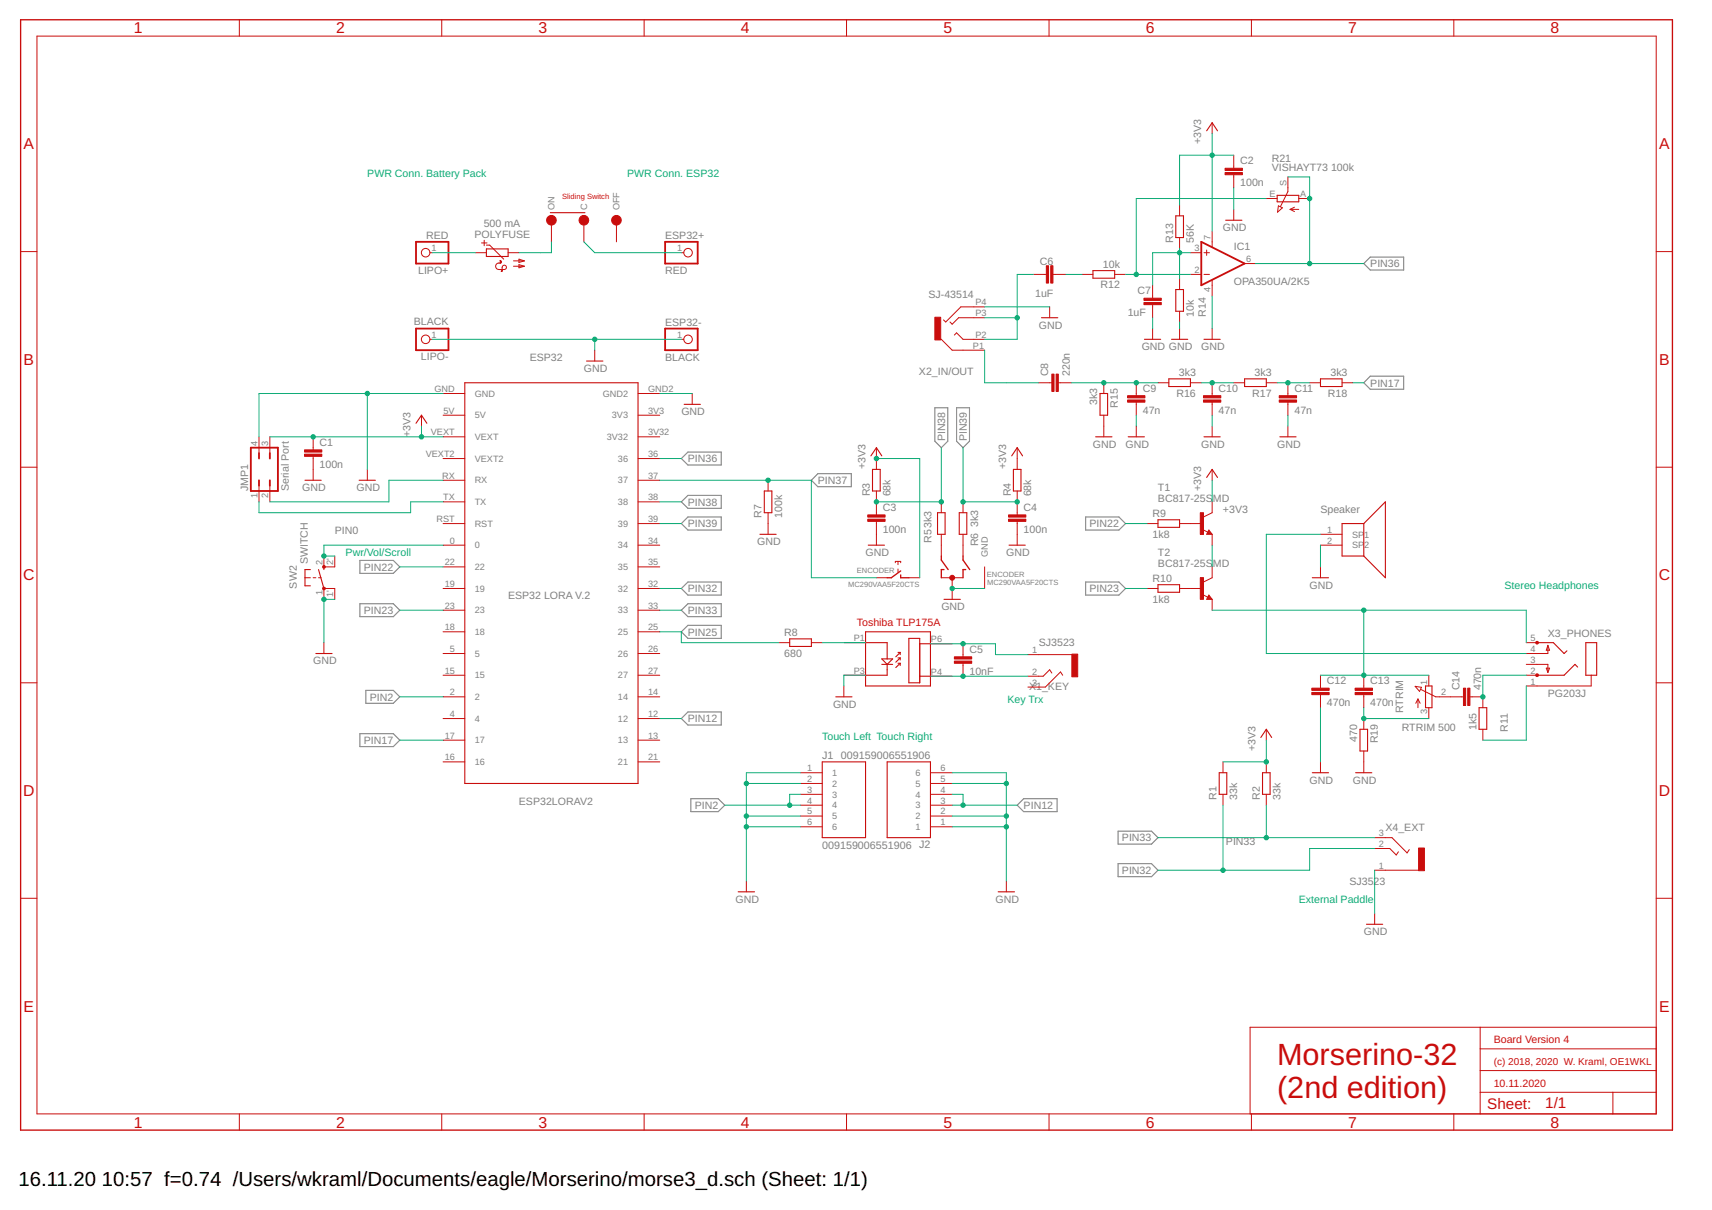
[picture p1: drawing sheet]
<svg xmlns="http://www.w3.org/2000/svg" width="297mm" height="210mm" viewBox="0 0 297 210" stroke-linecap="round" stroke-linejoin="round" font-family="sans-serif">
<g fill="none" stroke="#808080" stroke-width=".19">
<path d="M236.6 45.7l1.1-1.1h5.8v2.2h-5.8zM118.2 79.5l1.2-1.1h5.7v2.3h-5.7zM162.2 70.7h2.2v5.8l-1.1 1.2-1.1-1.2zM166 70.7h2.2v5.8l-1.1 1.2-1.1-1.2zM237.7 65.3h5.8v2.2h-5.8l-1.1-1.1zM62.4 97.2h5.8l1.2 1.1-1.2 1.2h-5.8zM118.2 87.1l1.2-1.2h5.7v2.3h-5.7zM118.2 90.8l1.2-1.1h5.7v2.2h-5.7zM141.9 82.2h5.8v2.2h-5.8l-1.1-1.1zM188.4 89.7h5.7l1.2 1.1-1.2 1.1h-5.7zM62.4 104.7h5.8l1.2 1.2-1.2 1.1h-5.8zM63.5 119.8h4.7l1.2 1.1-1.2 1.1h-4.7z"/>
<path d="M118.2 102.1l1.2-1.1h5.7v2.2h-5.7zM118.2 105.9l1.2-1.2h5.7v2.3h-5.7zM118.2 109.6l1.2-1.1h5.7v2.2h-5.7zM188.4 101h5.7l1.2 1.1-1.2 1.1h-5.7zM62.4 127.3h5.8l1.2 1.1-1.2 1.1h-5.8zM118.2 124.7l1.2-1.2h5.7v2.3h-5.7zM119.9 138.6h4.7l1.2 1.1-1.2 1.1h-4.7zM176.5 139.7l1.1-1.1h5.8v2.2h-5.8zM194 149.8h5.8l1.1 1.2-1.1 1.1h-5.8zM194 144.2h5.8l1.1 1.1-1.1 1.1h-5.8z"/>
</g>
<g fill="none" stroke="#c90d0c" stroke-width=".19">
<path d="M95.5 36.9h6M204 37.4h1.3v3.8h-1.3zM209.4 22.7l.9-1.4 .9 1.4M212.7 38.2h2.8M221.6 33.9h3.7v1.1h-3.7zM84.4 43.2h3.8v1.3h-3.8zM180.7 55.1h2.8M189.6 46.9h3.8v1.4h-3.8zM198.6 58.9h2.8M203.3 58.9h2.8M204 50.2h1.3v3.8h-1.3zM208.9 58.9h2.8"/>
<path d="M72.2 73.4l.9-1.4 1 1.4M80.6 66.4h30.1v69.5h-30.1zM101.8 62.6h2.8M118.7 70.1h2.8M151.1 79.1l1-1.4 .9 1.4M175.5 79.1l1-1.4 .9 1.4M190.1 75.8h2.8M190.9 68.3h1.3v3.7h-1.3zM195.7 75.8h2.9M202.8 65.7h3.7v1.4h-3.7zM208.9 75.8h2.8M215.9 65.7h3.8v1.4h-3.8z"/>
<path d="M222.1 75.8h2.8M229.1 65.7h3.8v1.4h-3.8zM52.9 83.3h2.8M53.8 98.8h-.9v2.8h.9M55.3 98.8l.9 3.3M56.2 98.3v.5M62.3 83.3h2.8M131.8 92.7h2.9M132.6 85.2h1.3v3.7h-1.3zM150.6 94.6h2.9M151.4 81.4h1.3v3.8h-1.3zM162.7 88.9h1.3v3.8h-1.3z"/>
<path d="M166.4 88.9h1.3v3.8h-1.3zM175.1 94.6h2.8M175.8 81.4h1.3v3.8h-1.3zM200.9 90.2h3.8v1.3h-3.8zM209.4 82.8l.9-1.4 .9 1.4M209.7 92.3l.1 .2h-.3l.2-.4 .4 .5h-.6M236.6 90.8h-3.7v5.7h3.7M236.6 90.8v5.7M236.6 90.8l3.8-3.7v13.1l-3.8-3.7M54.8 113.4h2.8M137 110.8h3.8v1.3h-3.8zM150.2 111.5h3.7v2.8"/>
<path d="M150.2 109.6h11.2v9.4h-11.2zM153 114.3h1.9l-1 1zM153 115.3h1.9M153.9 115.3v1.8h-3.7M155.8 113.2h.4M155.8 114.1h.4M155.8 115.1h.4M156.2 113.2v.4M156.2 114.1v.4M156.2 115.1v.3M156.2 113.2l-.8 .7M156.2 114.1l-.8 .8"/>
<path d="M156.2 115.1l-.8 .7M157.7 110.7h1.9v7.7h-1.9zM159.6 111.7h1.8M159.6 117.3h1.8M163.8 104h2.8M200.9 101.4h3.8v1.3h-3.8zM209.7 103.6l.1 .2h-.3l.2-.4 .4 .5h-.6M227.7 100.2h2.8M247.3 119h1.2v3.8h-1.2zM266.7 111.5h2.8l1.9 1.9 .5-.5M273.7 115.7l-.4-.4-1.9 1.8h-4.7M275.1 111.5h1.9v5.6h-1.9z"/>
<path d="M142.7 132.2h7.5v13.1h-7.5zM145 120.9h2.8M153.9 132.2h7.5v13.1h-7.5zM211.5 134h1.4v3.8h-1.4zM218.8 127.9l.9-1.4 .9 1.4M219.1 134h1.3v3.8h-1.3zM227.7 134h2.8M235.2 134h2.8M236 126.5h1.3v3.8h-1.3zM256.6 122.8h1.4v3.7h-1.4zM128.1 154.7h2.8M173.2 154.7h2.8"/>
<path d="M237.1 160.3h2.8"/>
</g>
<g fill="none" stroke="#c90d0c" stroke-width=".17">
<path d="M6.4 6.3h281v186.9h-281zM41.5 3.4v2.9M76.6 3.4v2.9M111.8 3.4v2.9M146.9 3.4v2.9M182 3.4v2.9M217.1 3.4v2.9M252.2 3.4v2.9M95.7 38.2v3.8M101.3 38.2v3.8M107 38.2v3.8M204.7 35.6v1.8"/>
<path d="M210.3 21.3v1.9M214.1 26.9v2.3M214.1 30.3v2.3M214.1 36.3v1.9M219.7 34.4h1.9M221.8 35.7l.7 .3-.8 .8zM223.5 30.7v2.5l-1.3 2.6M223.8 36.3h1.5M223.8 36.3l.8 .4M224.6 35.9l-.8 .4M225.3 34.4h1.9M3.6 43.6h2.8"/>
<path d="M74.6 43.8h.4M74.6 58.9h.4M82.5 43.8h1.9M83.5 42.1h1M84 41.7v.9M84.4 42.5h.6l2.4 2.5M86.7 45.6a.57 .57 0 0 0-.7 .5 .57 .57 0 0 0 .6 .7h.9a.38 .38 0 0 0 .4-.4 .38 .38 0 0 0-.4-.4 .38 .38 0 0 0-.4 .4v.5M88.2 43.8h1.8M89.1 45.3h1.9M89.1 46.2h1.9M90 45l1 .3-1 .2zM90 45.9l1 .3-1 .3z"/>
<path d="M118.2 43.8h.4M118.2 58.9h.4M162.8 58.9h.5l1.9 1.8h5.6M165.6 58.1l.4-.4 1.1 1.2h3.7M170.8 53.2h-4.1l-2.6 2.7-.4-.4M170.8 55.1h-4.5l-1.1 1.1-.4-.3M179.3 47.6h2.2M182.1 53.2v1.9M182.7 47.6h2.2M187.7 47.6h1.9M193.4 47.6h1.9M200 49.5v2.2"/>
<path d="M200 52.9v2.2M200 57v1.9M204.7 41.2v1.9M204.7 48.3v1.9M204.7 54v1.9M204.7 57v1.9M206.5 43.8h1.9M206.5 47.6h1.9M208.9 43.8h.9M208.9 47.6h.9M209.4 43.4v.9M210.3 40.1v2.7"/>
<path d="M210.3 48.6v2.8M210.3 57v1.9M215.9 45.7h1.9M287.4 43.6h2.8M44.9 75.8v2.8M46.8 75.8v2.8M54.3 75.8v2.2M54.3 79.2v4.1M73.1 72v1.9M76.9 68.3h3.7M76.9 72h3.7M76.9 75.8h3.7"/>
<path d="M76.9 79.5h3.7M103.2 60.7v1.9M110.7 68.3h3.8M110.7 72h3.8M110.7 75.8h3.8M110.7 79.5h3.8M120.1 68.3v1.8M152.1 77.7v3.7M176.5 77.7v3.7M180.2 66.4h2.3M183.6 66.4h2.3M191.5 66.4v1.9"/>
<path d="M191.5 72v3.8M197.1 66.4v2.2M197.1 69.8v2.2M197.1 73.9v1.9M200.9 66.4h1.9M206.5 66.4h1.9M210.3 66.4v2.2M210.3 69.8v2.2M210.3 73.9v1.9M214.1 66.4h1.8M219.7 66.4h1.9M223.5 66.4v2.2"/>
<path d="M223.5 69.8v2.2M223.5 73.9v1.9M227.2 66.4h1.9M232.9 66.4h1.8M3.6 81h2.8M44.9 84.2v2.9M46.8 84.2v2.9M56.2 96.5v1.8h1.9v-1.8M63.7 81.4v1.9M76.9 94.6h3.7M76.9 90.8h3.7M76.9 98.3h3.7"/>
<path d="M76.9 83.3h3.7M76.9 87.1h3.7M110.7 94.6h3.8M110.7 90.8h3.8M110.7 98.3h3.8M110.7 83.3h3.8M110.7 87.1h3.8M133.3 83.3v1.9M133.3 88.9v3.8M152.1 85.2v4.1M152.1 90.4v4.2M155.3 97.6v-.2h1v.2"/>
<path d="M155.8 97.4v.6M155.8 98.7v.6M163.3 87.1v1.8M163.3 92.7v3.8M167.1 87.1v1.8M167.1 92.7v3.8M170.8 98.3v3.8M176.5 85.2v4.1M176.5 90.4v4.2M199 90.8h1.9M204.7 90.8h3.7M208.7 91.9l.9 .4"/>
<path d="M209.7 91.9l.6 .8h-.9zM210.3 87.1v1.8l-1.5 .8M210.3 81.4v1.9M210.3 92.7v1.9M210.3 98.3v1.9l-1.5 .8M229.1 92.7h3.8M229.1 94.6h3.8M229.1 98.3v1.9M287.4 81h2.8M3.6 118.4h2.8M52.9 100.2h.9M54.3 100.2h.5"/>
<path d="M55.3 100.2h.4M56.2 104v-1.9h1.9v1.9M56.2 111.5v1.9M76.9 113.4h3.7M76.9 117.1h3.7M76.9 102.1h3.7M76.9 105.9h3.7M76.9 109.6h3.7M110.7 113.4h3.8M110.7 117.1h3.8M110.7 102.1h3.8M110.7 105.9h3.8"/>
<path d="M110.7 109.6h3.8M135.1 111.5h1.9M140.8 111.5h1.9M146.4 111.5h3.8M146.4 117.1h3.8M146.4 119v1.9M152.1 100.2h1.8M157.7 100.2h1.9M161.4 111.7h3.8M161.4 117.3h3.8M163.3 100.2h3.8M165.2 100.2v3.8"/>
<path d="M167.1 111.7v2.2M167.1 115.1v2.2M178.4 113.6h7.6M182.5 116.8l-.4-.6-1.1 1.1h-2.6M184.4 117.1l-.4-.5-2.6 2.6h-3M199 102.1h1.9M204.7 102.1h3.7M208.7 103.1l.9 .5M209.7 103.2l.6 .8h-.9zM210.3 104v1.9M229.1 117.1v2.3M236.6 117.1v2.3"/>
<path d="M245.5 119.1l1.1 .1-.3 .7zM246.5 119.6l2.6 1.3h4.8M247.9 117.1v1.9M264.8 115.3h3.8v1.3M264.8 111.5h1.9M264.8 117.1h1.9M268.3 115.9h.6l-.3 .7zM268.6 112v1.4h-3.8M268.6 112l.3 .8h-.6zM276.1 117.1v1.9h-11.3M287.4 118.4h2.8M76.9 120.9h3.7"/>
<path d="M76.9 124.7h3.7M76.9 128.4h3.7M76.9 132.2h3.7M110.7 120.9h3.8M110.7 124.7h3.8M110.7 128.4h3.8M110.7 132.2h3.8M138.9 134h3.8M138.9 135.9h3.8M138.9 137.8h3.8M138.9 139.7h3.8M161.4 134h3.8"/>
<path d="M161.4 135.9h3.8M161.4 137.8h3.8M161.4 139.7h3.8M212.2 132.2v1.8M212.2 137.8v1.9M219.7 126.5v1.9M219.7 132.2v1.8M219.7 137.8v1.9M229.1 120.5v2.3M229.1 132.2v1.8M236.6 120.5v2.3M236.6 124.7v1.8"/>
<path d="M236.6 130.3v3.7M246 121.3v1.5M246 121.3l-.4 .7M246 121.3l.4 .7M247.9 122.8v1.9M255 120.9h2.3v1.9M257.3 126.5v1.9M3.6 155.8h2.8M129.5 152.8v1.9M138.9 141.6h3.8M138.9 143.4h3.8M161.4 141.6h3.8"/>
<path d="M161.4 143.4h3.8M174.6 152.8v1.9M238.5 145.3h3l2.6 2.7 .4-.6M238.5 147.2h2.6l1.2 1.1 .3-.5M238.5 151h7.6M238.5 158.5v1.8M287.4 155.8h2.8M256.8 178.2v15M287.4 178.2h-70.5v15M41.5 193.2v2.8M76.6 193.2v2.8M111.8 193.2v2.8"/>
<path d="M146.9 193.2v2.8M182 193.2v2.8M217.1 193.2v2.8M252.2 193.2v2.8M256.8 189.5h30.6M256.8 185.7h30.6M256.8 181.9h30.6M279.8 189.5v3.7"/>
<circle cx="73.9" cy="43.8" r=".74"/>
<circle cx="73.9" cy="58.9" r=".74"/>
<circle cx="119.4" cy="43.8" r=".74"/>
<circle cx="119.4" cy="58.9" r=".74"/>
</g>
<g fill="#c90d0c" stroke="#c90d0c" stroke-width=".17">
<path d="M266.5 116.9h.4v.4h-.4z" fill-rule="evenodd"/>
<path d="M266.5 111.3h.4v.4h-.4z" fill-rule="evenodd"/>
<path d="M56 101.9h.4v.4h-.4z" fill-rule="evenodd"/>
<path d="M56 98.2h.4v.3h-.4z" fill-rule="evenodd"/>
<path d="M86.7 45.2l.2 .1a.25 .25 0 0 1 .1 .2 .25 .25 0 0 1-.3 .2l.2-.2z" fill-rule="evenodd"/>
<path d="M87 47h.2l-.2 .1z" fill-rule="evenodd"/>
<circle cx="95.7" cy="38.2" r=".85"/>
<circle cx="101.3" cy="38.2" r=".85"/>
<circle cx="107" cy="38.2" r=".85"/>
<circle cx="165.2" cy="100.2" r=".42"/>
</g>
<g fill="#c90d0c" stroke="#c90d0c" stroke-width=".17">
<path d="M208.3 88.9h.5v3.8h-.5z"/>
<path d="M208.3 100.2h.5v3.8h-.5z"/>
<path d="M150.6 90.1h3v.3h-3z"/>
<path d="M150.6 89.3h3v.4h-3z"/>
<path d="M175 90.1h3v.3h-3z"/>
<path d="M175 89.3h3v.4h-3z"/>
<path d="M165.6 114.7h3v.4h-3z"/>
<path d="M165.6 113.9h3v.4h-3z"/>
<path d="M212.6 29.9h3v.4h-3z"/>
<path d="M212.6 29.2h3v.4h-3z"/>
<path d="M198.5 52.5h3v.4h-3z"/>
<path d="M198.5 51.7h3v.4h-3z"/>
<path d="M182.3 46.1h.4v3h-.4z"/>
<path d="M181.5 46.1h.4v3h-.4z"/>
<path d="M208.8 69.4h3v.4h-3z"/>
<path d="M208.8 68.6h3v.4h-3z"/>
<path d="M222 69.4h3v.4h-3z"/>
<path d="M222 68.6h3v.4h-3z"/>
<path d="M195.6 69.4h3v.4h-3z"/>
<path d="M195.6 68.6h3v.4h-3z"/>
<path d="M183.2 64.9h.4v3h-.4z"/>
<path d="M182.5 64.9h.4v3h-.4z"/>
<path d="M162.2 55h1v4h-1z"/>
<path d="M186 113.5h1v3.9h-1z"/>
<path d="M52.8 78.8h3v.4h-3z"/>
<path d="M52.8 78h3v.4h-3z"/>
<path d="M246.1 147.1h1v3.9h-1z"/>
<path d="M227.6 120.1h3v.4h-3z"/>
<path d="M227.6 119.4h3v.4h-3z"/>
<path d="M235.1 120.1h3v.4h-3z"/>
<path d="M235.1 119.4h3v.4h-3z"/>
<path d="M254.7 119.4h.3v3h-.3z"/>
<path d="M253.9 119.4h.4v3h-.4z"/>
</g>
<path d="M72.2 42h5.6v3.7h-5.6zM72.2 57h5.6v3.7h-5.6zM115.4 42h5.7v3.7h-5.7zM115.4 57h5.7v3.7h-5.7zM208.4 42l7.5 3.7-7.5 3.8zM43.5 77.7h4.7v7.5h-4.7zM44.9 78.6v.9M46.8 78.6v.9M44.9 83.3v.9M46.8 83.3v.9" fill="none" stroke="#c90d0c" stroke-width=".32"/>
<path d="M3.6 3.4h286.6v192.6h-286.6zM156.3 99l-1.7 1.2h-.7M156.3 99.7v.5h1.4M163.3 96.5v.7l1.2 1.6M163.8 98.8h-.5v1.4M167.1 96.5v.7l1.2 1.6M167.6 98.8h-.5v1.4" fill="none" stroke="#c90d0c" stroke-width=".23"/>
<g fill="none" stroke="#0dab76" stroke-width=".17">
<path d="M210.3 23.2v16.9M214.1 32.6v3.7M214.1 26.9h-9.4v8.7M219.7 34.4h-22.6v13.2M223.5 30.7h3.7v15M75 58.9h43.2M75 43.8h7.5M95.7 42v1.8h-5.7M101.3 42l1.9 1.8h15M103.2 58.9v1.8M170.8 53.2h11.3M170.8 55.1h5.7"/>
<path d="M179.3 47.6h-2.8v11.3h-5.7M184.9 47.6h2.8M195.3 47.6h11.2M200 55.1v1.9M204.7 43.1v5.2M204.7 55.9v1.1M206.5 43.8h-6.5v5.7M210.3 51.4v5.6M217.8 45.7h18.8M46.8 75.8h30.1M63.7 68.3v13.1M73.1 73.9v1.9"/>
<path d="M76.9 68.3h-32v7.5M114.5 68.3h5.6M114.5 79.5h3.7M152.1 79.5h7.5v20.7M163.3 77.7v9.4h-11.2M167.1 77.7v9.4h9.4M170.8 60.7v5.7h9.4M185.9 66.4h15M197.1 72v1.9M208.4 66.4h5.7M210.3 72v1.9M221.6 66.4h5.6"/>
<path d="M223.5 72v1.9M234.7 66.4h1.9M44.9 87.1v1.8h26.3v-1.8h5.7M69.4 98.3h7.5M76.9 94.6h-20.7v1.9h1.9M76.9 83.3h-9.4v3.8h-20.7M114.5 83.3h26.3v16.9h11.3M114.5 90.8h3.7M114.5 87.1h3.7M195.3 90.8h3.7M210.3 83.3v3.8M210.3 94.6v3.7"/>
<path d="M229.1 94.6v3.7M229.1 92.7h-9.4v20.7h45.1M58.1 104h-1.9v7.5M69.4 105.9h7.5M114.5 102.1h3.7M114.5 109.6h3.7v1.9h16.9M114.5 105.9h3.7M142.7 111.5h7.5M150.2 117.1h-3.8v1.9M161.4 117.3h17M161.4 111.7h11.3v1.9h5.7M165.2 102.1h5.6"/>
<path d="M195.3 102.1h3.7M210.3 105.9h54.5v5.6M229.1 117.1h18.8M236.6 105.9v11.2M264.8 117.1h-7.5v3.8M264.8 119v9.4h-7.5M69.4 120.9h7.5M69.4 128.4h7.5M114.5 124.7h3.7M125.8 139.7h13.1M129.5 135.9h9.4M138.9 134h-9.4v18.8"/>
<path d="M138.9 137.8h-1.9v1.9M165.2 134h9.4v18.8M165.2 135.9h9.4M165.2 139.7h11.3M165.2 137.8h1.9v1.9M212.2 139.7v11.3M219.7 128.4v3.8h-7.5M219.7 139.7v5.6M229.1 122.8v9.4M236.6 122.8v1.9h11.3M129.5 141.6h9.4M129.5 143.4h9.4"/>
<path d="M165.2 141.6h9.4M165.2 143.4h9.4M200.9 145.3h37.6M238.5 151v7.5M238.5 147.2h-11.3v3.8h-26.3"/>
</g>
<g fill="#0dab76" stroke="#0dab76" stroke-width=".17">
<circle cx="129.5" cy="135.9" r=".38"/>
<circle cx="129.5" cy="141.6" r=".38"/>
<circle cx="129.5" cy="143.4" r=".38"/>
<circle cx="174.6" cy="135.9" r=".38"/>
<circle cx="174.6" cy="143.4" r=".38"/>
<circle cx="174.6" cy="141.6" r=".38"/>
<circle cx="56.2" cy="104" r=".38"/>
<circle cx="63.7" cy="68.3" r=".38"/>
<circle cx="103.2" cy="58.9" r=".38"/>
<circle cx="165.2" cy="102.1" r=".38"/>
<circle cx="167.1" cy="139.7" r=".38"/>
<circle cx="137" cy="139.7" r=".38"/>
<circle cx="56.2" cy="96.5" r=".38"/>
<circle cx="257.3" cy="120.9" r=".38"/>
<circle cx="133.3" cy="83.3" r=".38"/>
<circle cx="167.1" cy="117.3" r=".38"/>
<circle cx="167.1" cy="111.7" r=".38"/>
<circle cx="167.1" cy="87.1" r=".38"/>
<circle cx="176.5" cy="87.1" r=".38"/>
<circle cx="197.1" cy="47.6" r=".38"/>
<circle cx="227.2" cy="34.4" r=".38"/>
<circle cx="227.2" cy="45.7" r=".38"/>
<circle cx="204.7" cy="43.8" r=".38"/>
<circle cx="210.3" cy="66.4" r=".38"/>
<circle cx="223.5" cy="66.4" r=".38"/>
<circle cx="176.5" cy="55.1" r=".38"/>
<circle cx="191.5" cy="66.4" r=".38"/>
<circle cx="197.1" cy="66.4" r=".38"/>
<circle cx="212.2" cy="151" r=".38"/>
<circle cx="219.7" cy="145.3" r=".38"/>
<circle cx="163.3" cy="87.1" r=".38"/>
<circle cx="152.1" cy="87.1" r=".38"/>
<circle cx="236.6" cy="124.7" r=".38"/>
<circle cx="236.6" cy="117.1" r=".38"/>
<circle cx="236.6" cy="105.9" r=".38"/>
<circle cx="152.1" cy="79.5" r=".38"/>
<circle cx="73.1" cy="75.8" r=".38"/>
<circle cx="54.3" cy="75.8" r=".38"/>
<circle cx="219.7" cy="132.2" r=".38"/>
<circle cx="210.3" cy="26.9" r=".38"/>
</g>
<g font-size="5.3" fill="#c90d0c">
<text x="221.6" y="184.8">Morserino-32</text>
<text x="221.6" y="190.4">(2nd edition)</text>
</g>
<g font-size="3.5">
<text x="3.2" y="205.7">16.11.20</text>
<text x="17.7" y="205.7">10:57 f=0.74 /Users/wkraml/Documents/eagle/Morserino/morse3_d.sch (Sheet: 1/1)</text>
</g>
<g font-size="2.7" fill="#c90d0c">
<text x="23.2" y="5.8">1</text>
<text x="58.3" y="5.8">2</text>
<text x="93.4" y="5.8">3</text>
<text x="128.6" y="5.8">4</text>
<text x="163.7" y="5.8">5</text>
<text x="198.8" y="5.8">6</text>
<text x="233.9" y="5.8">7</text>
<text x="269" y="5.8">8</text>
<text x="4.1" y="25.9">A</text>
<text x="287.9" y="25.9">A</text>
<text x="4.1" y="63.3">B</text>
<text x="287.9" y="63.3">B</text>
<text x="4" y="100.7">C</text>
<text x="287.8" y="100.7">C</text>
<text x="4" y="138.1">D</text>
<text x="287.8" y="138.1">D</text>
<text x="4.1" y="175.5">E</text>
<text x="287.9" y="175.5">E</text>
<text x="23.2" y="195.6">1</text>
<text x="58.3" y="195.6">2</text>
<text x="93.4" y="195.6">3</text>
<text x="128.6" y="195.6">4</text>
<text x="163.7" y="195.6">5</text>
<text x="198.8" y="195.6">6</text>
<text x="233.9" y="195.6">7</text>
<text x="269" y="195.6">8</text>
</g>
<g font-size="2.6" fill="#c90d0c">
<text x="258" y="192.4">Sheet:</text>
<text x="268.1" y="192.3">1/1</text>
</g>
<g font-size="1.9" fill="#808080">
<text x="142.6" y="131.7">J1</text>
<text x="145.9" y="131.6">009159006551906</text>
<text x="142.6" y="147.2">009159006551906</text>
<text x="159.5" y="147.1">J2</text>
</g>
<g font-size="1.8" fill="#808080">
<text x="208.4" y="25" transform="rotate(-90 208.4 25)">+3V3</text>
<text x="215.2" y="28.5">C2</text>
<text x="220.6" y="29.7">VISHAYT73</text>
<text x="220.6" y="28.1">R21</text>
<text x="230.9" y="29.7">100k</text>
<text x="215.2" y="32.3">100n</text>
<text x="73.9" y="41.4">RED</text>
<text x="82.3" y="41.2">POLYFUSE</text>
<text x="83.9" y="39.3">500 mA</text>
<text x="115.4" y="41.5">ESP32+</text>
<text x="212.2" y="40.1">GND</text>
<text x="72.5" y="47.5">LIPO+</text>
<text x="115.4" y="47.6">RED</text>
<text x="180.4" y="45.9">C6</text>
<text x="191.4" y="46.5">10k</text>
<text x="203.6" y="42.1" transform="rotate(-90 203.6 42.1)">R13</text>
<text x="207.1" y="42.1" transform="rotate(-90 207.1 42.1)">56K</text>
<text x="214.1" y="43.4">IC1</text>
<text x="237.7" y="46.4">PIN36</text>
<text x="161.1" y="51.7">SJ-43514</text>
<text x="179.6" y="51.5">1uF</text>
<text x="190.9" y="50">R12</text>
<text x="197.3" y="51.1">C7</text>
<text x="214.1" y="49.5">OPA350UA/2K5</text>
<text x="71.8" y="56.4">BLACK</text>
<text x="115.4" y="56.5">ESP32-</text>
<text x="180.2" y="57">GND</text>
<text x="195.7" y="54.8">1uF</text>
<text x="207.1" y="54.9" transform="rotate(-90 207.1 54.9)">10k</text>
<text x="209.2" y="54.9" transform="rotate(-90 209.2 54.9)">R14</text>
<text x="73" y="62.5">LIPO-</text>
<text x="91.9" y="62.6">ESP32</text>
<text x="101.3" y="64.5">GND</text>
<text x="115.4" y="62.6">BLACK</text>
<text x="159.4" y="65.1">X2_IN/OUT</text>
<text x="181.8" y="65.3" transform="rotate(-90 181.8 65.3)">C8</text>
<text x="185.6" y="65.3" transform="rotate(-90 185.6 65.3)">220n</text>
<text x="198.1" y="60.8">GND GND</text>
<text x="204.5" y="65.3">3k3</text>
<text x="208.4" y="60.8">GND</text>
<text x="217.7" y="65.3">3k3</text>
<text x="230.8" y="65.3">3k3</text>
<text x="190.4" y="70.3" transform="rotate(-90 190.4 70.3)">3k3</text>
<text x="193.9" y="70.7" transform="rotate(-90 193.9 70.7)">R15</text>
<text x="198.3" y="71.7">47n</text>
<text x="198.3" y="68">C9</text>
<text x="204.1" y="68.8">R16</text>
<text x="211.4" y="71.7">47n</text>
<text x="211.4" y="68">C10</text>
<text x="217.3" y="68.8">R17</text>
<text x="224.6" y="71.7">47n</text>
<text x="224.6" y="68">C11</text>
<text x="230.4" y="68.8">R18</text>
<text x="237.7" y="67">PIN17</text>
<text x="55.5" y="77.4">C1</text>
<text x="71.2" y="75.8" transform="rotate(-90 71.2 75.8)">+3V3</text>
<text x="118.2" y="72">GND</text>
<text x="164" y="76.5" transform="rotate(-90 164 76.5)">PIN38</text>
<text x="167.7" y="76.5" transform="rotate(-90 167.7 76.5)">PIN39</text>
<text x="189.6" y="77.7">GND</text>
<text x="195.3" y="77.7">GND</text>
<text x="208.4" y="77.7">GND</text>
<text x="221.6" y="77.7">GND</text>
<text x="55.5" y="81.1">100n</text>
<text x="119.4" y="80.2">PIN36</text>
<text x="141.9" y="84">PIN37</text>
<text x="150.2" y="81.4" transform="rotate(-90 150.2 81.4)">+3V3</text>
<text x="174.6" y="81.4" transform="rotate(-90 174.6 81.4)">+3V3</text>
<text x="43.1" y="85.2" transform="rotate(-90 43.1 85.2)">JMP1</text>
<text x="50.1" y="85.2" transform="rotate(-90 50.1 85.2)">Serial Port</text>
<text x="52.4" y="85.2">GND</text>
<text x="61.8" y="85.2">GND</text>
<text x="119.4" y="87.7">PIN38</text>
<text x="132.1" y="89.9" transform="rotate(-90 132.1 89.9)">R7</text>
<text x="135.7" y="89.9" transform="rotate(-90 135.7 89.9)">100k</text>
<text x="150.9" y="86.1" transform="rotate(-90 150.9 86.1)">R3</text>
<text x="153.2" y="88.7">C3</text>
<text x="154.5" y="86.1" transform="rotate(-90 154.5 86.1)">68k</text>
<text x="175.4" y="86.1" transform="rotate(-90 175.4 86.1)">R4</text>
<text x="177.6" y="88.7">C4</text>
<text x="178.9" y="86.1" transform="rotate(-90 178.9 86.1)">68k</text>
<text x="200" y="89.7">R9</text>
<text x="200.9" y="87.1">BC817-25SMD</text>
<text x="200.9" y="85.2">T1</text>
<text x="208.4" y="85.2" transform="rotate(-90 208.4 85.2)">+3V3</text>
<text x="212.2" y="88.9">+3V3</text>
<text x="229.1" y="88.9">Speaker</text>
<text x="58.1" y="92.7">PIN0</text>
<text x="119.4" y="91.5">PIN39</text>
<text x="131.4" y="94.6">GND</text>
<text x="153.2" y="92.4">100n</text>
<text x="161.6" y="94.2" transform="rotate(-90 161.6 94.2)">R53k3</text>
<text x="169.7" y="91.4" transform="rotate(-90 169.7 91.4)">3k3</text>
<text x="169.7" y="94.8" transform="rotate(-90 169.7 94.8)">R6</text>
<text x="177.6" y="92.4">100n</text>
<text x="189" y="91.5">PIN22</text>
<text x="200" y="93.3">1k8</text>
<text x="53.4" y="97.9" transform="rotate(-90 53.4 97.9)">SWITCH</text>
<text x="63.1" y="99">PIN22</text>
<text x="150.2" y="96.5">GND</text>
<text x="174.6" y="96.5">GND</text>
<text x="200" y="101">R10</text>
<text x="200.9" y="98.3">BC817-25S</text>
<text x="200.9" y="96.5">T2</text>
<text x="210.4" y="98.3">MD</text>
<text x="51.5" y="102.1" transform="rotate(-90 51.5 102.1)">SW2</text>
<text x="63.1" y="106.5">PIN23</text>
<text x="88.2" y="104">ESP32 LORA V.2</text>
<text x="119.4" y="102.8">PIN32</text>
<text x="119.4" y="106.5">PIN33</text>
<text x="163.3" y="105.9">GND</text>
<text x="189" y="102.7">PIN23</text>
<text x="200" y="104.5">1k8</text>
<text x="227.2" y="102.1">GND</text>
<text x="119.4" y="110.3">PIN25</text>
<text x="136.1" y="113.9">680</text>
<text x="136.1" y="110.4">R8</text>
<text x="168.2" y="113.3">C5</text>
<text x="180.2" y="112.1">SJ3523</text>
<text x="268.6" y="110.5">X3_PHONES</text>
<text x="54.3" y="115.2">GND</text>
<text x="168.2" y="117">10nF</text>
<text x="178.5" y="119.8">X1_KEY</text>
<text x="230.2" y="118.7">C12</text>
<text x="237.7" y="118.7">C13</text>
<text x="253.3" y="119.8" transform="rotate(-90 253.3 119.8)">C14</text>
<text x="257" y="119.8" transform="rotate(-90 257 119.8)">470n</text>
<text x="64.1" y="121.5">PIN2</text>
<text x="119.4" y="125.3">PIN12</text>
<text x="144.5" y="122.8">GND</text>
<text x="230.2" y="122.5">470n</text>
<text x="237.7" y="122.5">470n</text>
<text x="243.5" y="123.7" transform="rotate(-90 243.5 123.7)">RTRIM</text>
<text x="268.6" y="120.9">PG203J</text>
<text x="63.1" y="129.1">PIN17</text>
<text x="217.8" y="130.3" transform="rotate(-90 217.8 130.3)">+3V3</text>
<text x="235.5" y="128.7" transform="rotate(-90 235.5 128.7)">470</text>
<text x="239" y="129" transform="rotate(-90 239 129)">R19</text>
<text x="243.2" y="126.9">RTRIM 500</text>
<text x="256.2" y="126.7" transform="rotate(-90 256.2 126.7)">1k5</text>
<text x="261.6" y="126.9" transform="rotate(-90 261.6 126.9)">R11</text>
<text x="227.2" y="135.9">GND</text>
<text x="234.7" y="135.9">GND</text>
<text x="90" y="139.7">ESP32LORAV2</text>
<text x="120.5" y="140.3">PIN2</text>
<text x="177.6" y="140.3">PIN12</text>
<text x="211.1" y="138.7" transform="rotate(-90 211.1 138.7)">R1</text>
<text x="214.6" y="138.7" transform="rotate(-90 214.6 138.7)">33k</text>
<text x="218.6" y="138.7" transform="rotate(-90 218.6 138.7)">R2</text>
<text x="222.1" y="138.7" transform="rotate(-90 222.1 138.7)">33k</text>
<text x="194.7" y="146">PIN33</text>
<text x="212.7" y="146.6">PIN33</text>
<text x="240.4" y="144.2">X4_EXT</text>
<text x="194.7" y="151.6">PIN32</text>
<text x="234.1" y="153.6">SJ3523</text>
<text x="127.6" y="156.6">GND</text>
<text x="172.7" y="156.6">GND</text>
<text x="236.6" y="162.2">GND</text>
</g>
<g font-size="1.8" fill="#0dab76">
<text x="63.7" y="30.7">PWR Conn. Battery Pack</text>
<text x="108.8" y="30.7">PWR Conn. ESP32</text>
<text x="60" y="96.5">Pwr/Vol/Scroll</text>
<text x="261" y="102.1">Stereo Headphones</text>
<text x="174.8" y="122">Key Trx</text>
<text x="142.7" y="128.4">Touch Left Touch Right</text>
<text x="225.3" y="156.6">External Paddle</text>
</g>
<g font-size="1.8" fill="#c90d0c">
<text x="148.7" y="108.7">Toshiba TLP175A</text>
<text x="259.2" y="181">Board Version 4</text>
<text x="259.2" y="188.5">10.11.2020</text>
</g>
<text font-size="1.7" fill="#c90d0c" x="259.2" y="184.8">(c) 2018, 2020 W. Kraml, OE1WKL</text>
<g font-size="1.6" fill="#808080">
<text x="220.3" y="34.2">E</text>
<text x="223.2" y="32.3" transform="rotate(-90 223.2 32.3)">S</text>
<text x="225.6" y="34.2">A</text>
<text x="96.2" y="36.5" transform="rotate(-90 96.2 36.5)">ON</text>
<text x="101.9" y="36.5" transform="rotate(-90 101.9 36.5)">C</text>
<text x="107.5" y="36.5" transform="rotate(-90 107.5 36.5)">OFF</text>
<text x="210" y="41.7" transform="rotate(-90 210 41.7)">7</text>
<text x="74.8" y="43.6">1</text>
<text x="117.5" y="43.6">1</text>
<text x="207.3" y="47.3">2</text>
<text x="207.3" y="43.6">3</text>
<text x="216.2" y="45.5">6</text>
<text x="169.2" y="53">P4</text>
<text x="210" y="50.6" transform="rotate(-90 210 50.6)">4</text>
<text x="74.8" y="58.6">1</text>
<text x="117.5" y="58.6">1</text>
<text x="169.2" y="58.6">P2</text>
<text x="169.2" y="54.9">P3</text>
<text x="168.8" y="60.5">P1</text>
<text x="75.4" y="68">GND</text>
<text x="77" y="71.8">5V</text>
<text x="82.4" y="68.8">GND</text>
<text x="104.6" y="68.8">GND2</text>
<text x="112.4" y="71.8">3V3</text>
<text x="112.4" y="68">GND2</text>
<text x="44.7" y="77.4" transform="rotate(-90 44.7 77.4)">4</text>
<text x="46.5" y="77.4" transform="rotate(-90 46.5 77.4)">3</text>
<text x="74.8" y="75.5">VEXT</text>
<text x="82.4" y="72.6">5V</text>
<text x="82.4" y="76.3">VEXT</text>
<text x="105.3" y="76.3">3V32</text>
<text x="106.2" y="72.6">3V3</text>
<text x="112.4" y="75.5">3V32</text>
<text x="73.9" y="79.3">VEXT2</text>
<text x="76.7" y="83">RX</text>
<text x="82.4" y="80.1">VEXT2</text>
<text x="82.4" y="83.9">RX</text>
<text x="107.2" y="83.9">37</text>
<text x="107.2" y="80.1">36</text>
<text x="112.4" y="83">37</text>
<text x="112.4" y="79.3">36</text>
<text x="44.7" y="86.3" transform="rotate(-90 44.7 86.3)">1</text>
<text x="46.5" y="86.3" transform="rotate(-90 46.5 86.3)">2</text>
<text x="76.9" y="86.8">TX</text>
<text x="82.4" y="87.6">TX</text>
<text x="107.2" y="87.6">38</text>
<text x="112.4" y="86.8">38</text>
<text x="75.7" y="90.6">RST</text>
<text x="78" y="94.3">0</text>
<text x="82.4" y="91.4">RST</text>
<text x="82.4" y="95.1">0</text>
<text x="107.2" y="95.1">34</text>
<text x="107.2" y="91.4">39</text>
<text x="112.4" y="94.3">34</text>
<text x="112.4" y="90.6">39</text>
<text x="230.2" y="92.4">1</text>
<text x="230.2" y="94.3">2</text>
<text x="234.6" y="93.3">SP</text>
<text x="234.6" y="95.1">SP</text>
<text x="236.7" y="93.3">1</text>
<text x="236.7" y="95.1">2</text>
<text x="55.9" y="98.1" transform="rotate(-90 55.9 98.1)">2</text>
<text x="57.8" y="98.1" transform="rotate(-90 57.8 98.1)">2'</text>
<text x="77.2" y="98.1">22</text>
<text x="77.2" y="101.8">19</text>
<text x="82.4" y="98.9">22</text>
<text x="107.2" y="98.9">35</text>
<text x="112.4" y="101.8">32</text>
<text x="112.4" y="98.1">35</text>
<text x="171.4" y="96.6" transform="rotate(-90 171.4 96.6)">GND</text>
<text x="55.9" y="103.2" transform="rotate(-90 55.9 103.2)">1</text>
<text x="57.8" y="103.5" transform="rotate(-90 57.8 103.5)">1'</text>
<text x="77.2" y="105.6">23</text>
<text x="82.4" y="102.7">19</text>
<text x="82.4" y="106.4">23</text>
<text x="107.2" y="106.4">33</text>
<text x="107.2" y="102.7">32</text>
<text x="112.4" y="105.6">33</text>
<text x="77.2" y="109.3">18</text>
<text x="78" y="113.1">5</text>
<text x="82.4" y="110.2">18</text>
<text x="82.4" y="113.9">5</text>
<text x="107.2" y="113.9">26</text>
<text x="107.2" y="110.2">25</text>
<text x="112.4" y="113.1">26</text>
<text x="112.4" y="109.3">25</text>
<text x="148.1" y="111.2">P1</text>
<text x="161.5" y="111.4">P6</text>
<text x="179.1" y="113.3">1</text>
<text x="265.5" y="111.2">5</text>
<text x="265.5" y="113.1">4</text>
<text x="77.2" y="116.9">15</text>
<text x="82.4" y="117.7">15</text>
<text x="107.2" y="117.7">27</text>
<text x="112.4" y="116.9">27</text>
<text x="148.1" y="116.9">P3</text>
<text x="161.5" y="117.1">P4</text>
<text x="179.1" y="118.9">3</text>
<text x="179.1" y="117.1">2</text>
<text x="247.6" y="118.7" transform="rotate(-90 247.6 118.7)">1</text>
<text x="265.5" y="115">3</text>
<text x="265.5" y="116.9">2</text>
<text x="265.5" y="118.7">1</text>
<text x="78" y="120.6">2</text>
<text x="78" y="124.4">4</text>
<text x="82.4" y="121.4">2</text>
<text x="82.4" y="125.2">4</text>
<text x="107.2" y="125.2">12</text>
<text x="107.2" y="121.4">14</text>
<text x="112.4" y="124.4">12</text>
<text x="112.4" y="120.6">14</text>
<text x="247.6" y="123.9" transform="rotate(-90 247.6 123.9)">3</text>
<text x="250" y="120.6">2</text>
<text x="77.2" y="128.1">17</text>
<text x="77.2" y="131.9">16</text>
<text x="82.4" y="129">17</text>
<text x="107.2" y="129">13</text>
<text x="112.4" y="131.9">21</text>
<text x="112.4" y="128.1">13</text>
<text x="82.4" y="132.7">16</text>
<text x="107.2" y="132.7">21</text>
<text x="140" y="133.8">1</text>
<text x="140" y="135.7">2</text>
<text x="140" y="137.5">3</text>
<text x="144.4" y="134.6">1</text>
<text x="144.4" y="136.5">2</text>
<text x="158.8" y="136.5">5</text>
<text x="158.8" y="134.6">6</text>
<text x="163.2" y="137.5">4</text>
<text x="163.2" y="135.7">5</text>
<text x="163.2" y="133.8">6</text>
<text x="140" y="139.4">4</text>
<text x="140" y="141.3">5</text>
<text x="140" y="143.2">6</text>
<text x="144.4" y="138.4">3</text>
<text x="144.4" y="140.2">4</text>
<text x="144.4" y="142.1">5</text>
<text x="144.4" y="144">6</text>
<text x="158.8" y="144">1</text>
<text x="158.8" y="142.1">2</text>
<text x="158.8" y="140.2">3</text>
<text x="158.8" y="138.4">4</text>
<text x="163.2" y="143.2">1</text>
<text x="163.2" y="141.3">2</text>
<text x="163.2" y="139.4">3</text>
<text x="239.2" y="145.1">3</text>
<text x="239.2" y="146.9">2</text>
<text x="239.2" y="150.7">1</text>
</g>
<text font-size="1.3" fill="#c90d0c" x="97.6" y="34.4">Sliding Switch</text>
<g font-size="1.3" fill="#808080">
<text x="147.2" y="101.9">MC290VAA5F20CTS</text>
<text x="148.7" y="99.5">ENCODER</text>
<text x="171.2" y="100">ENCODER</text>
<text x="171.3" y="101.5">MC290VAA5F20CTS</text>
</g>
</svg>
